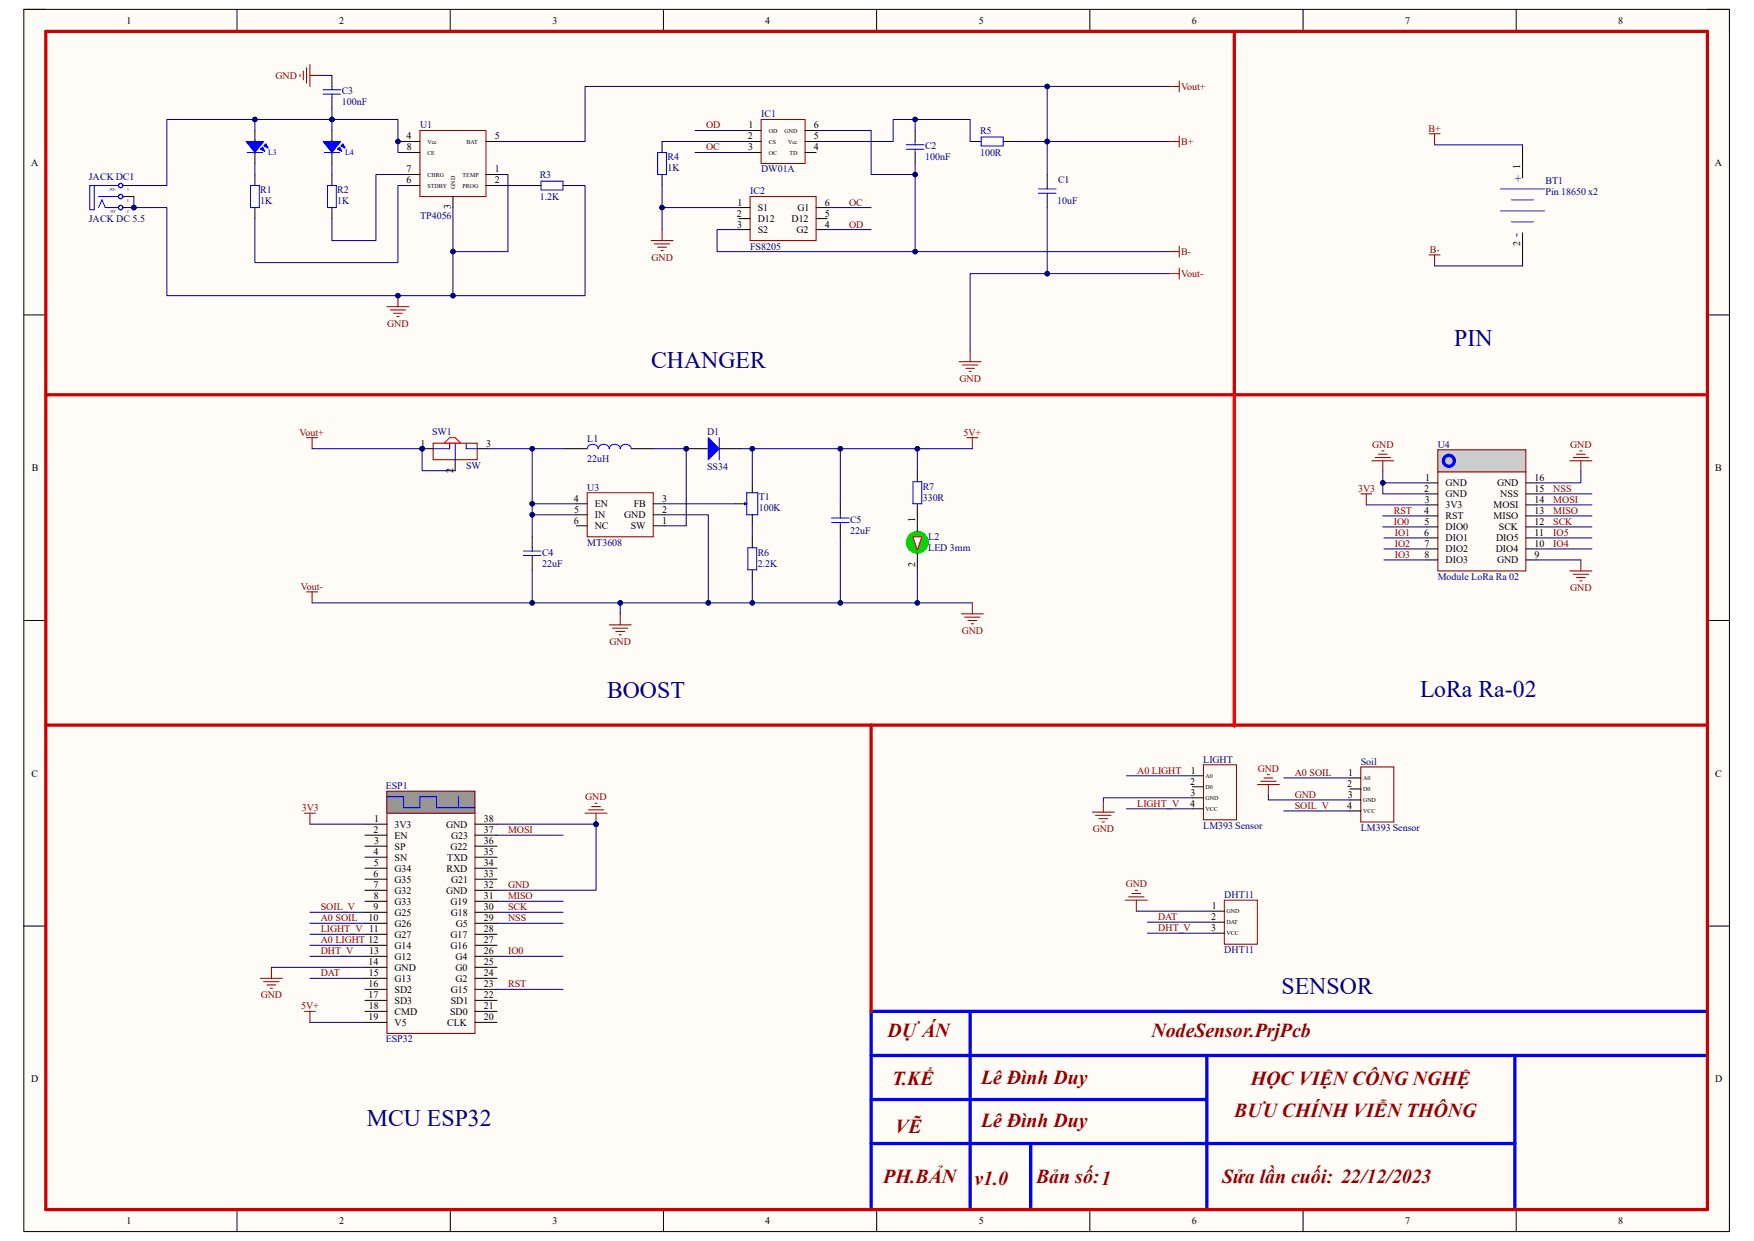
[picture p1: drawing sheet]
<svg xmlns="http://www.w3.org/2000/svg" width="297mm" height="210mm" viewBox="0 0 297 210" stroke-linecap="round" stroke-linejoin="round" font-family="sans-serif">
<path d="M4 1.6h288.8v206.8h-288.8z" fill-rule="evenodd" fill="#fffcf8"/>
<path d="M4 1.6h288.8v206.8h-288.8z" fill="none" stroke="#000" stroke-width=".17"/>
<path d="M7.8 5.3h281.3v199.4h-281.3z" fill-rule="evenodd" fill="#fffcf8"/>
<g fill="none" stroke="#000" stroke-width=".17">
<path d="M4 1.6h3.8M7.8 5.3h281.3v199.4h-281.3zM40.1 1.6v3.7M76.2 1.6v3.7M112.3 1.6v3.7M148.4 1.6v3.7M184.5 1.6v3.7M220.6 1.6v3.7M256.7 1.6v3.7M289.1 1.6h3.7v3.7M4 53.3h3.8M289.1 53.3h3.7"/>
<path d="M4 105h3.8M289.1 105h3.7M4 156.7h3.8M289.1 156.7h3.7M40.1 204.7v3.7M76.2 204.7v3.7M112.3 204.7v3.7M148.4 204.7v3.7M184.5 204.7v3.7M220.6 204.7v3.7M256.7 204.7v3.7M292.8 204.7v3.7"/>
</g>
<path d="M147.5 178.6h141.6M164.3 171.1v33.6M204.3 178.6v26.1M256.5 178.6v26.1M289.1 171.1h-141.6v33.6M147.5 193.5h109M147.5 186.1h56.8M174.5 193.5v11.2" fill="none" stroke="#00f" stroke-width=".55"/>
<circle cx="22.7" cy="35.1" r=".37" fill="#000080"/>
<circle cx="22.7" cy="35.1" r=".37" fill="none" stroke="#000080" stroke-width=".17"/>
<path d="M20.8 31.4h1.9M20.8 33.3h1.9M20.8 35.1h1.9" fill="none" stroke="#000" stroke-width=".17"/>
<g fill="none" stroke="#00f" stroke-width=".17">
<path d="M16 31.4v4.1h-.8v-4.1h4.9"/>
<circle cx="20.4" cy="31.4" r=".37"/>
<circle cx="20.4" cy="35.1" r=".37"/>
</g>
<circle cx="22.7" cy="35.1" r=".37" fill="#000080"/>
<circle cx="22.7" cy="35.1" r=".37" fill="none" stroke="#000080" stroke-width=".17"/>
<g fill="none" stroke="#00f" stroke-width=".17">
<path d="M54.7 15.9h3M54.7 15.2h3M56.2 14.6v.6M56.2 15.9v.6M16.7 33.3h3.4M16.7 35.1l.6-1.3 .5 1.3h2.3M42.4 31.4h1.5v3.7h-1.5zM55.5 31.4h1.4v3.7h-1.4zM111.4 25.8h1.5v3.7h-1.5z"/>
<circle cx="20.4" cy="33.3" r=".37"/>
</g>
<g fill="none" stroke="#000" stroke-width=".17">
<path d="M56.2 12.8v1.8M56.2 16.5v1.9M43.2 29.5v1.9M43.2 35.1v1.9M56.2 29.5v1.9M56.2 35.1v1.9M112.1 23.9v1.9M112.1 29.5v1.9M125.1 35.1h1.9M125.1 37h1.9M125.1 38.9h1.9M127 22.1h1.9"/>
<path d="M127 23.9h1.9M127 25.8h1.9M136.3 22.1h1.9M136.3 23.9h1.9M136.3 25.8h1.9M138.2 35.1h1.9M138.2 37h1.9M138.2 38.9h1.9"/>
</g>
<g fill="none" stroke="#800000" stroke-width=".17">
<path d="M50.8 12.6v.3M51.4 12v1.5M51.9 11.5v2.6M52.5 10.9v3.7M52.5 12.8h1.8M112.1 38.9v1.8M127 33.3h11.2v7.4h-11.2zM128.9 20.2h7.4v7.5h-7.4zM65.5 51.9h3.7M66.1 52.5h2.6M66.6 53h1.5M67.2 53.6h.4"/>
<path d="M67.4 50v1.9M110.2 40.7h3.8M110.8 41.3h2.6M111.4 41.8h1.5M111.9 42.4h.4M164.3 59.3v1.9M162.4 61.2h3.7M163 61.8h2.6M163.5 62.3h1.5M164.1 62.9h.4"/>
</g>
<circle cx="67.4" cy="50" r=".37" fill="#000080"/>
<circle cx="67.4" cy="50" r=".37" fill="none" stroke="#000080" stroke-width=".17"/>
<path d="M89.7 31.4h1.9M95.3 31.4h1.9M155 22.1v1.8M155 25.8v1.9M164.3 23.9h1.8M169.9 23.9h1.8M177.3 29.5v1.9M177.3 33.3v1.8" fill="none" stroke="#000" stroke-width=".17"/>
<path d="M91.6 30.7h3.7v1.4h-3.7zM153.5 25.2h2.9M153.5 24.5h2.9M155 23.9v.6M155 25.2v.6M166.1 23.2h3.8v1.5h-3.8zM175.8 32.7h3M175.8 32h3M177.3 31.4v.6M177.3 32.7v.6" fill="none" stroke="#00f" stroke-width=".17"/>
<path d="M57.7 24.7l.4-.4 .3 .8z" fill="#00f"/>
<path d="M58.1 24.3l.3 .8-.7-.4z" fill="none" stroke="#00f" stroke-width=".17"/>
<path d="M57.1 25.2l.4-.3 .4 .7z" fill="#00f"/>
<path d="M57.1 25.2l.4-.3 .4 .7z" fill="none" stroke="#00f" stroke-width=".17"/>
<path d="M54.7 23.9h3l-1.5 1.9z" fill="#00f"/>
<path d="M54.7 23.9h3l-1.5 1.9zM54.9 25.8h2.6M56.2 23.8v.5M56.2 25.6v.4" fill="none" stroke="#00f" stroke-width=".17"/>
<path d="M56.2 22.1v1.8M56.2 25.8v1.9M97.6 89h1.8M97.6 87.1h1.8M97.6 85.2h1.8M110.6 89h1.9M110.6 87.1h1.9M110.6 85.2h1.9" fill="none" stroke="#000" stroke-width=".17"/>
<path d="M99.4 83.4h11.2v7.4h-11.2z" fill="none" stroke="#800000" stroke-width=".17"/>
<circle cx="116.2" cy="75.9" r=".37" fill="#000080"/>
<circle cx="116.2" cy="75.9" r=".37" fill="none" stroke="#000080" stroke-width=".17"/>
<path d="M116.2 75.9h3.7" fill="none" stroke="#000" stroke-width=".17"/>
<circle cx="116.2" cy="75.9" r=".37" fill="#000080"/>
<circle cx="116.2" cy="75.9" r=".37" fill="none" stroke="#000080" stroke-width=".17"/>
<path d="M121.8 75.9h3.7" fill="none" stroke="#000" stroke-width=".17"/>
<path d="M119.9 74.1l1.9 1.8-1.9 1.9z" fill="#00f"/>
<path d="M119.9 74.1l1.9 1.8-1.9 1.9zM121.8 74.1v3.7M126.3 85.2h.1M126.4 83.4h1.9v3.7h-1.9zM127.4 83.2v.2M127.4 87.1v.2" fill="none" stroke="#00f" stroke-width=".17"/>
<path d="M124.6 85.2h1.8M127.4 81.5v1.9M127.4 87.1v1.9" fill="none" stroke="#000" stroke-width=".17"/>
<path d="M126.1 85.1l.3 .1-.3 .2z" fill="#00f"/>
<path d="M126.1 85.1l.3 .1-.3 .2zM126.6 92.7h1.5v3.7h-1.5zM154.6 81.5h1.5v3.7h-1.5z" fill="none" stroke="#00f" stroke-width=".17"/>
<path d="M69.2 23.9h1.9M69.2 25.8h1.9M69.2 29.5h1.9M69.2 31.4h1.9M76.7 33.3v1.8M82.3 23.9h1.9M82.3 29.5h1.9M82.3 31.4h1.9M155.3 79.7v1.8M127.4 90.8v1.9M127.4 96.4v1.9M155.3 85.2v1.9" fill="none" stroke="#000" stroke-width=".17"/>
<path d="M71.1 22.1h11.2v11.2h-11.2zM103.2 105.7h3.7M103.7 106.3h2.6M104.3 106.9h1.5M104.8 107.4h.4M105 103.9v1.8" fill="none" stroke="#800000" stroke-width=".17"/>
<circle cx="155.3" cy="91.8" r="1.86" fill="#0c0"/>
<circle cx="155.3" cy="91.8" r="1.86" fill="none" stroke="#0f0" stroke-width=".17"/>
<path d="M154.6 90.8h1.5l-.8 2.3z" fill="#f8fcff"/>
<path d="M154.6 90.8h1.5l-.8 2.3z" fill="none" stroke="#f00" stroke-width=".17"/>
<path d="M95.7 75.9h3.7M106.9 75.9h3.7M155.3 87.1v2.8M155.3 93.6v2.8" fill="none" stroke="#000" stroke-width=".17"/>
<path d="M99.4 75.9a.96 .96 0 0 1 1-.7 .96 .96 0 0 1 .9 .7 .95 .95 0 0 1 .9-.7 .95 .95 0 0 1 1 .7 .95 .95 0 0 1 .9-.7 .95 .95 0 0 1 .9 .7 .95 .95 0 0 1 1-.7 .95 .95 0 0 1 .9 .7" fill="none" stroke="#00f" stroke-width=".17"/>
<path d="M45 24.3l.4 .8-.7-.4z" fill="#00f"/>
<path d="M44.7 24.7l.3-.4 .4 .8z" fill="none" stroke="#00f" stroke-width=".17"/>
<path d="M44.1 25.2l.4-.3 .3 .7z" fill="#00f"/>
<path d="M44.1 25.2l.4-.3 .3 .7z" fill="none" stroke="#00f" stroke-width=".17"/>
<path d="M41.7 23.9h3l-1.5 1.9z" fill="#00f"/>
<g fill="none" stroke="#00f" stroke-width=".17">
<path d="M41.7 23.9h3l-1.5 1.9zM41.9 25.8h2.6M43.2 23.8v.5M43.2 25.6v.4M254.1 32h7.4M254.1 35.7h7.4M255.9 33.8h3.8M255.9 37.5h3.8M88.6 94h3M88.6 93.3h3M90.1 92.7v.6M90.1 94v.6"/>
<path d="M140.8 88.4h3M140.8 87.7h3M142.3 87.1v.6M142.3 88.4v.6"/>
</g>
<path d="M43.2 22.1v1.8M43.2 25.8v1.9M257.8 24.5v5.6M257.8 39.4v5.6M90.1 90.8v1.9M90.1 94.6v1.8M142.3 85.2v1.9M142.3 89v1.8" fill="none" stroke="#000" stroke-width=".17"/>
<path d="M7.8 5.3h281.3v199.4h-281.3zM209 5.3v61.5M7.8 66.8h281.3M7.8 122.7h281.3M147.5 122.7v48.4" fill="none" stroke="#c00" stroke-width=".55"/>
<circle cx="71.5" cy="75.9" r=".37" fill="#000080"/>
<circle cx="71.5" cy="75.9" r=".37" fill="none" stroke="#000080" stroke-width=".17"/>
<path d="M73.3 75h7.5v2.8h-7.5z" fill="none" stroke="#800000" stroke-width=".17"/>
<path d="M71.5 75.9h1.8" fill="none" stroke="#000" stroke-width=".17"/>
<circle cx="71.5" cy="75.9" r=".37" fill="#000080"/>
<circle cx="71.5" cy="75.9" r=".37" fill="none" stroke="#000080" stroke-width=".17"/>
<g fill="none" stroke="#000" stroke-width=".17">
<path d="M77.1 77.8v1.9M80.8 75.9h1.9M61.8 139.5h3.7M80.4 139.5h3.8M61.8 141.3h3.7M61.8 143.2h3.7M61.8 145.1h3.7M61.8 146.9h3.7M61.8 148.8h3.7M61.8 150.6h3.7M61.8 152.5h3.7M61.8 154.4h3.7"/>
<path d="M61.8 156.2h3.7M61.8 158.1h3.7M61.8 160h3.7M80.4 141.3h3.8M80.4 143.2h3.8M80.4 145.1h3.8M80.4 146.9h3.8M80.4 148.8h3.8M80.4 150.6h3.8M80.4 152.5h3.8M80.4 154.4h3.8M80.4 156.2h3.8"/>
<path d="M80.4 158.1h3.8M80.4 160h3.8M61.8 161.8h3.7M61.8 163.7h3.7M61.8 165.6h3.7M61.8 167.4h3.7M61.8 169.3h3.7M61.8 171.1h3.7M61.8 173h3.7M80.4 161.8h3.8M80.4 163.7h3.8M80.4 165.6h3.8"/>
<path d="M80.4 167.4h3.8M80.4 169.3h3.8M80.4 171.1h3.8M80.4 173h3.8"/>
</g>
<path d="M76.1 75v.9h-2.8M77.1 75v2.8M78.9 75v.9h1.9" fill="none" stroke="#00f" stroke-width=".17"/>
<path d="M76.1 74.1h1l.9 .9h-2.8z" fill="none" stroke="#f00" stroke-width=".17"/>
<path d="M65.5 137.6h14.9v37.3h-14.9z" fill="none" stroke="#800000" stroke-width=".17"/>
<path d="M65.5 133.9h14.9v3.7h-14.9z" fill-rule="evenodd" fill="#999"/>
<g fill="none" stroke="#800000" stroke-width=".17">
<path d="M163.7 74.1h1.9M164.6 74.1v1.8M162.8 103.9h3.7M163.3 104.4h2.7M163.9 105h1.5M164.5 105.6h.3M164.6 102v1.9M51.5 137.6h1.9M52.5 137.6v1.9M65.5 133.9h14.9v3.7h-14.9zM99.1 137.6h3.7M99.6 137h2.6"/>
<path d="M100.2 136.5h1.5M100.7 135.9h.4M100.9 137.6v1.9M51.5 171.1h1.9M52.5 171.1v1.9"/>
</g>
<path d="M65.5 134.8h2.8v1.9h2.8v-1.9h2.8v1.9h6.5M77.6 134.8v1.9" fill="none" stroke="#00f" stroke-width=".17"/>
<circle cx="100.9" cy="139.5" r=".37" fill="#000080"/>
<circle cx="100.9" cy="139.5" r=".37" fill="none" stroke="#000080" stroke-width=".17"/>
<g fill="none" stroke="#800000" stroke-width=".17">
<path d="M197.8 14.6h1.9M199.7 13.7v1.9M197.8 23.9h1.9M199.7 23v1.9M242 22.6h1.8M242.9 22.6v1.9M197.8 46.3h1.9M197.8 42.6h1.9M199.7 41.6v1.9M199.7 45.4v1.8M242 43.1h1.8M242.9 43.1v1.9"/>
<path d="M51.9 74.1h1.9M52.8 74.1v1.8M232.3 78h3.7M232.8 77.4h2.7M233.4 76.9h1.5M234 76.3h.3M234.1 78v1.8M243.5 79.8h14.9v16.8h-14.9zM265.8 78h3.8M266.4 77.4h2.6M266.9 76.9h1.5M267.5 76.3h.4"/>
<path d="M267.7 78v1.8M230.4 83.6h1.9M231.4 83.6v1.8M265.8 96.6h3.8M266.4 97.2h2.6M266.9 97.7h1.5M267.5 98.3h.4M267.7 94.8v1.8M51.9 100.2h1.9M52.8 100.2v1.8M185 137.4h3.7M185.5 138h2.6"/>
<path d="M186.1 138.5h1.5M186.6 139.1h.4M186.8 135.6v1.8M212.9 132.8h3.7M213.5 132.2h2.6M214 131.6h1.5M214.6 131.1h.4M214.8 132.8v1.8M190.6 152.3h3.7M191.1 151.8h2.6M191.7 151.2h1.5M192.2 150.7h.4"/>
<path d="M192.4 152.3v1.9M44.1 165.6h3.7M44.7 166.1h2.6M45.2 166.7h1.5M45.8 167.2h.3M46 163.7v1.9"/>
</g>
<g fill="none" stroke="#000" stroke-width=".17">
<path d="M241.6 81.7h1.9M241.6 83.6h1.9M241.6 85.4h1.9M241.6 87.3h1.9M241.6 89.2h1.9M241.6 91h1.9M241.6 92.9h1.9M241.6 94.8h1.9M258.4 81.7h1.8M258.4 83.6h1.8M258.4 85.4h1.8M258.4 87.3h1.8"/>
<path d="M258.4 89.2h1.8M258.4 91h1.8M258.4 92.9h1.8M258.4 94.8h1.8"/>
</g>
<path d="M243.5 76.1h14.9v3.7h-14.9z" fill-rule="evenodd" fill="#ccc"/>
<path d="M243.5 76.1h14.9v3.7h-14.9z" fill="none" stroke="#800000" stroke-width=".17"/>
<circle cx="245.3" cy="78" r=".93" fill="#c0c0c0"/>
<circle cx="245.3" cy="78" r=".93" fill="none" stroke="#00f" stroke-width=".55"/>
<path d="M203.8 129.4h5.6v9.3h-5.6zM230.4 129.8h5.6v9.3h-5.6zM207.3 152.3h5.6v7.5h-5.6z" fill="none" stroke="#800000" stroke-width=".17"/>
<path d="M201.9 131.3h1.9M201.9 133.1h1.9M201.9 135h1.9M201.9 136.9h1.9M228.6 131.6h1.8M228.6 133.5h1.8M228.6 135.4h1.8M228.6 137.2h1.8M205.5 154.2h1.8M205.5 156.1h1.8M205.5 157.9h1.8" fill="none" stroke="#000" stroke-width=".17"/>
<path d="M209 66.8v56.1" fill="none" stroke="#f00" stroke-width=".55"/>
<path d="M69.2 29.5h-5.5v11.2h-7.5v-3.7M69.2 31.4h-1.8v13h-24.2v-7.4M84.2 29.5h1.8v13.1h-9.3v-7.5" fill="none" stroke="#000080" stroke-width=".17"/>
<circle cx="76.7" cy="42.6" r=".37" fill="#000080"/>
<g fill="none" stroke="#000080" stroke-width=".17">
<path d="M84.2 31.4h5.5M112.1 23.9h14.9M112.1 35.1h13M117.7 22.1h9.3M117.7 25.8h9.3M140.1 38.9h7.4M140.1 35.1h7.4"/>
<circle cx="76.7" cy="42.6" r=".37"/>
</g>
<circle cx="112.1" cy="35.1" r=".37" fill="#000080"/>
<g fill="none" stroke="#000080" stroke-width=".17">
<path d="M112.1 31.4v7.5"/>
<circle cx="112.1" cy="35.1" r=".37"/>
</g>
<circle cx="112.1" cy="35.1" r=".37" fill="#000080"/>
<g fill="none" stroke="#000080" stroke-width=".17">
<path d="M138.2 22.1h9.3v7.4h7.5v13.1h-33.6v-3.7h3.7"/>
<circle cx="112.1" cy="35.1" r=".37"/>
</g>
<circle cx="155" cy="29.5" r=".37" fill="#000080"/>
<circle cx="155" cy="29.5" r=".37" fill="none" stroke="#000080" stroke-width=".17"/>
<circle cx="155" cy="42.6" r=".37" fill="#000080"/>
<g fill="none" stroke="#000080" stroke-width=".17">
<path d="M155 27.7v1.8"/>
<circle cx="155" cy="42.6" r=".37"/>
</g>
<circle cx="155" cy="29.5" r=".37" fill="#000080"/>
<g fill="none" stroke="#000080" stroke-width=".17">
<path d="M155 22.1v-1.9h-3.8v3.7h-13"/>
<circle cx="155" cy="29.5" r=".37"/>
</g>
<circle cx="155" cy="20.2" r=".37" fill="#000080"/>
<g fill="none" stroke="#000080" stroke-width=".17">
<path d="M155 20.2h9.3v3.7"/>
<circle cx="155" cy="20.2" r=".37"/>
</g>
<circle cx="155" cy="20.2" r=".37" fill="#000080"/>
<g fill="none" stroke="#000080" stroke-width=".17">
<path d="M177.3 14.6v9.3h-5.6"/>
<circle cx="155" cy="20.2" r=".37"/>
</g>
<circle cx="177.3" cy="23.9" r=".38" fill="#000080"/>
<circle cx="177.3" cy="23.9" r=".38" fill="none" stroke="#000080" stroke-width=".17"/>
<circle cx="177.3" cy="14.6" r=".38" fill="#000080"/>
<g fill="none" stroke="#000080" stroke-width=".17">
<path d="M177.3 23.9v5.6"/>
<circle cx="177.3" cy="14.6" r=".38"/>
</g>
<circle cx="177.3" cy="23.9" r=".38" fill="#000080"/>
<g fill="none" stroke="#000080" stroke-width=".17">
<path d="M177.3 35.1v11.2h-13v13.1"/>
<circle cx="177.3" cy="23.9" r=".38"/>
</g>
<circle cx="177.3" cy="46.3" r=".38" fill="#000080"/>
<g fill="none" stroke="#000080" stroke-width=".17">
<path d="M197.8 14.6h-98.7v9.3h-14.9"/>
<circle cx="177.3" cy="46.3" r=".38"/>
</g>
<circle cx="177.3" cy="14.6" r=".38" fill="#000080"/>
<g fill="none" stroke="#000080" stroke-width=".17">
<path d="M177.3 46.3h20.5"/>
<circle cx="177.3" cy="14.6" r=".38"/>
</g>
<circle cx="177.3" cy="46.3" r=".38" fill="#000080"/>
<g fill="none" stroke="#000080" stroke-width=".17">
<path d="M97.2 31.4h1.9v18.6h-22.4"/>
<circle cx="177.3" cy="46.3" r=".38"/>
</g>
<circle cx="76.7" cy="50" r=".37" fill="#000080"/>
<g fill="none" stroke="#000080" stroke-width=".17">
<path d="M22.7 33.3v1.8h5.6v14.9h48.4v-7.4"/>
<circle cx="76.7" cy="50" r=".37"/>
</g>
<circle cx="22.7" cy="35.1" r=".37" fill="#000080"/>
<circle cx="22.7" cy="35.1" r=".37" fill="none" stroke="#000080" stroke-width=".17"/>
<circle cx="67.4" cy="50" r=".37" fill="#000080"/>
<circle cx="67.4" cy="50" r=".37" fill="none" stroke="#000080" stroke-width=".17"/>
<circle cx="76.7" cy="50" r=".37" fill="#000080"/>
<circle cx="76.7" cy="50" r=".37" fill="none" stroke="#000080" stroke-width=".17"/>
<circle cx="76.7" cy="42.6" r=".37" fill="#000080"/>
<g fill="none" stroke="#000080" stroke-width=".17">
<path d="M54.3 12.8h1.9M56.2 18.4v1.8"/>
<circle cx="76.7" cy="42.6" r=".37"/>
</g>
<circle cx="56.2" cy="20.2" r=".37" fill="#000080"/>
<g fill="none" stroke="#000080" stroke-width=".17">
<path d="M67.4 23.9h1.8"/>
<circle cx="56.2" cy="20.2" r=".37"/>
</g>
<circle cx="67.4" cy="23.9" r=".37" fill="#000080"/>
<g fill="none" stroke="#000080" stroke-width=".17">
<path d="M43.2 20.2v1.9"/>
<circle cx="67.4" cy="23.9" r=".37"/>
</g>
<circle cx="43.2" cy="20.2" r=".37" fill="#000080"/>
<g fill="none" stroke="#000080" stroke-width=".17">
<path d="M43.2 27.7v1.8M56.2 20.2v1.9"/>
<circle cx="43.2" cy="20.2" r=".37"/>
</g>
<circle cx="56.2" cy="20.2" r=".37" fill="#000080"/>
<g fill="none" stroke="#000080" stroke-width=".17">
<path d="M56.2 27.7v1.8M242.9 45h14.9M112.5 85.2h12.1M127.4 89v1.8M142.3 90.8v11.2h-14.9"/>
<circle cx="56.2" cy="20.2" r=".37"/>
</g>
<circle cx="127.4" cy="102" r=".37" fill="#000080"/>
<circle cx="127.4" cy="102" r=".37" fill="none" stroke="#000080" stroke-width=".17"/>
<circle cx="142.3" cy="102" r=".37" fill="#000080"/>
<g fill="none" stroke="#000080" stroke-width=".17">
<path d="M142.3 102h22.3"/>
<circle cx="142.3" cy="102" r=".37"/>
</g>
<circle cx="142.3" cy="102" r=".37" fill="#000080"/>
<circle cx="142.3" cy="102" r=".37" fill="none" stroke="#000080" stroke-width=".17"/>
<circle cx="155.3" cy="102" r=".37" fill="#000080"/>
<g fill="none" stroke="#000080" stroke-width=".17">
<path d="M90.1 102h14.9v1.9"/>
<circle cx="155.3" cy="102" r=".37"/>
</g>
<circle cx="90.1" cy="102" r=".37" fill="#000080"/>
<circle cx="90.1" cy="102" r=".37" fill="none" stroke="#000080" stroke-width=".17"/>
<circle cx="105" cy="102" r=".37" fill="#000080"/>
<g fill="none" stroke="#000080" stroke-width=".17">
<path d="M127.4 98.3v3.7h-22.4"/>
<circle cx="105" cy="102" r=".37"/>
</g>
<circle cx="127.4" cy="102" r=".37" fill="#000080"/>
<circle cx="127.4" cy="102" r=".37" fill="none" stroke="#000080" stroke-width=".17"/>
<circle cx="119.9" cy="102" r=".37" fill="#000080"/>
<circle cx="119.9" cy="102" r=".37" fill="none" stroke="#000080" stroke-width=".17"/>
<circle cx="105" cy="102" r=".37" fill="#000080"/>
<g fill="none" stroke="#000080" stroke-width=".17">
<path d="M90.1 85.2h7.5"/>
<circle cx="105" cy="102" r=".37"/>
</g>
<circle cx="90.1" cy="85.2" r=".37" fill="#000080"/>
<g fill="none" stroke="#000080" stroke-width=".17">
<path d="M90.1 87.1h7.5"/>
<circle cx="90.1" cy="85.2" r=".37"/>
</g>
<circle cx="90.1" cy="87.1" r=".37" fill="#000080"/>
<g fill="none" stroke="#000080" stroke-width=".17">
<path d="M125.5 75.9h1.9v5.6"/>
<circle cx="90.1" cy="87.1" r=".37"/>
</g>
<circle cx="127.4" cy="75.9" r=".37" fill="#000080"/>
<g fill="none" stroke="#000080" stroke-width=".17">
<path d="M127.4 75.9h37.2"/>
<circle cx="127.4" cy="75.9" r=".37"/>
</g>
<circle cx="127.4" cy="75.9" r=".37" fill="#000080"/>
<circle cx="127.4" cy="75.9" r=".37" fill="none" stroke="#000080" stroke-width=".17"/>
<circle cx="142.3" cy="75.9" r=".37" fill="#000080"/>
<circle cx="142.3" cy="75.9" r=".37" fill="none" stroke="#000080" stroke-width=".17"/>
<circle cx="155.3" cy="75.9" r=".37" fill="#000080"/>
<g fill="none" stroke="#000080" stroke-width=".17">
<path d="M142.3 75.9v9.3"/>
<circle cx="155.3" cy="75.9" r=".37"/>
</g>
<circle cx="142.3" cy="75.9" r=".37" fill="#000080"/>
<g fill="none" stroke="#000080" stroke-width=".17">
<path d="M112.5 87.1h7.4v14.9"/>
<circle cx="142.3" cy="75.9" r=".37"/>
</g>
<circle cx="119.9" cy="102" r=".37" fill="#000080"/>
<g fill="none" stroke="#000080" stroke-width=".17">
<path d="M90.1 96.4v5.6h-37.3"/>
<circle cx="119.9" cy="102" r=".37"/>
</g>
<circle cx="90.1" cy="102" r=".37" fill="#000080"/>
<g fill="none" stroke="#000080" stroke-width=".17">
<path d="M155.3 75.9v3.8"/>
<circle cx="90.1" cy="102" r=".37"/>
</g>
<circle cx="155.3" cy="75.9" r=".37" fill="#000080"/>
<g fill="none" stroke="#000080" stroke-width=".17">
<path d="M155.3 96.4v5.6"/>
<circle cx="155.3" cy="75.9" r=".37"/>
</g>
<circle cx="155.3" cy="102" r=".37" fill="#000080"/>
<g fill="none" stroke="#000080" stroke-width=".17">
<path d="M95.7 75.9h-5.6v14.9"/>
<circle cx="155.3" cy="102" r=".37"/>
</g>
<circle cx="90.1" cy="87.1" r=".37" fill="#000080"/>
<circle cx="90.1" cy="87.1" r=".37" fill="none" stroke="#000080" stroke-width=".17"/>
<circle cx="90.1" cy="85.2" r=".37" fill="#000080"/>
<circle cx="90.1" cy="85.2" r=".37" fill="none" stroke="#000080" stroke-width=".17"/>
<circle cx="90.1" cy="75.9" r=".37" fill="#000080"/>
<g fill="none" stroke="#000080" stroke-width=".17">
<path d="M110.6 75.9h5.6v13.1h-3.7"/>
<circle cx="90.1" cy="75.9" r=".37"/>
</g>
<circle cx="116.2" cy="75.9" r=".37" fill="#000080"/>
<g fill="none" stroke="#000080" stroke-width=".17">
<path d="M82.7 75.9h7.4M52.5 139.5h9.3M190.7 136.9h11.2M190.7 131.3h11.2M217.4 137.2h11.2M217.4 131.6h11.2M52.5 154.4h9.3M52.5 156.2h9.3M52.5 160h9.3M52.5 158.1h9.3M84.2 141.3h11.1M84.2 152.5h11.1"/>
<path d="M84.2 154.4h11.1M84.2 156.2h11.1M194.3 157.9h11.2M194.3 156.1h11.2M52.5 161.8h9.3M52.5 173h9.3M52.5 165.6h9.3M84.2 161.8h11.1M84.2 167.4h11.1"/>
<circle cx="116.2" cy="75.9" r=".37"/>
</g>
<circle cx="90.1" cy="75.9" r=".37" fill="#000080"/>
<g fill="none" stroke="#000080" stroke-width=".17">
<path d="M52.8 75.9h18.7v3.8h5.6"/>
<circle cx="90.1" cy="75.9" r=".37"/>
</g>
<circle cx="71.5" cy="75.9" r=".37" fill="#000080"/>
<g fill="none" stroke="#000080" stroke-width=".17">
<path d="M69.2 25.8h-1.8v-5.6h-39.1v11.2h-5.6"/>
<circle cx="71.5" cy="75.9" r=".37"/>
</g>
<circle cx="43.2" cy="20.2" r=".37" fill="#000080"/>
<circle cx="43.2" cy="20.2" r=".37" fill="none" stroke="#000080" stroke-width=".17"/>
<circle cx="56.2" cy="20.2" r=".37" fill="#000080"/>
<circle cx="56.2" cy="20.2" r=".37" fill="none" stroke="#000080" stroke-width=".17"/>
<circle cx="67.4" cy="23.9" r=".37" fill="#000080"/>
<g fill="none" stroke="#000080" stroke-width=".17">
<path d="M84.2 139.5h16.7M46 163.7h15.8"/>
<circle cx="67.4" cy="23.9" r=".37"/>
</g>
<circle cx="100.9" cy="139.5" r=".37" fill="#000080"/>
<g fill="none" stroke="#000080" stroke-width=".17">
<path d="M100.9 139.5v11.1h-16.7"/>
<circle cx="100.9" cy="139.5" r=".37"/>
</g>
<circle cx="100.9" cy="139.5" r=".37" fill="#000080"/>
<g fill="none" stroke="#000080" stroke-width=".17">
<path d="M177.3 23.9h20.5"/>
<circle cx="100.9" cy="139.5" r=".37"/>
</g>
<circle cx="177.3" cy="23.9" r=".38" fill="#000080"/>
<g fill="none" stroke="#000080" stroke-width=".17">
<path d="M155 42.6h42.8"/>
<circle cx="177.3" cy="23.9" r=".38"/>
</g>
<circle cx="155" cy="42.6" r=".37" fill="#000080"/>
<g fill="none" stroke="#000080" stroke-width=".17">
<path d="M234.1 79.8v1.9h7.5M267.7 79.8v1.9h-7.5M234.1 87.3h7.5M234.1 89.2h7.5M260.2 83.6h9.4M260.2 85.4h9.4M260.2 87.3h9.4M260.2 89.2h9.4M201.9 135h-15.1v.6M214.8 134.6v.8h13.8M192.4 154.2h13.1"/>
<circle cx="155" cy="42.6" r=".37"/>
</g>
<circle cx="234.2" cy="81.7" r=".37" fill="#000080"/>
<g fill="none" stroke="#000080" stroke-width=".17">
<path d="M234.1 81.7v1.9h7.5"/>
<circle cx="234.2" cy="81.7" r=".37"/>
</g>
<circle cx="234.2" cy="81.7" r=".37" fill="#000080"/>
<g fill="none" stroke="#000080" stroke-width=".17">
<path d="M242.9 24.5h14.9M231.4 85.4h10.2M234.3 94.8h7.3M234.3 91h7.3M234.3 92.9h7.3M260.2 94.8h7.5M260.2 91h9.4M260.2 92.9h9.4"/>
<circle cx="234.2" cy="81.7" r=".37"/>
</g>
<g font-size="4" fill="#000080">
<text x="246.2" y="58.5">PIN</text>
<text x="110.2" y="62.2">CHANGER</text>
<text x="102.8" y="118.1">BOOST</text>
<text x="240.4" y="117.9">LoRa Ra-02</text>
<text x="217" y="168.2">SENSOR</text>
<text x="62.1" y="190.6">MCU ESP32</text>
</g>
<g font-size="3.3" fill="#980000">
<text x="150.3" y="175.5">DỰ ÁN</text>
<text x="195" y="175.5">NodeSensor.PrjPcb</text>
<text x="151" y="183.6">T.KẾ</text>
<text x="166.1" y="183.5">Lê Đình Duy</text>
<text x="211.8" y="183.6">HỌC VIỆN CÔNG NGHỆ</text>
<text x="151.6" y="191.7">VẼ</text>
<text x="166.1" y="190.8">Lê Đình Duy</text>
<text x="209" y="189.1">BƯU CHÍNH VIỄN THÔNG</text>
<text x="149.6" y="200.2">PH.BẢN</text>
<text x="165" y="200.4">v1.0</text>
<text x="175.4" y="200.2">Bản số:1</text>
<text x="206.9" y="200.2">Sửa lần cuối: 22/12/2023</text>
</g>
<g font-size="2" fill="#000080">
<text x="256.4" y="29.6" transform="rotate(90 256.4 29.6)">+</text>
<text x="256.4" y="39.4" transform="rotate(90 256.4 39.4)">-</text>
</g>
<g font-size="1.7">
<text x="21.4" y="4">1</text>
<text x="57.4" y="4">2</text>
<text x="93.6" y="4">3</text>
<text x="129.6" y="4">4</text>
<text x="165.7" y="4">5</text>
<text x="201.8" y="4">6</text>
<text x="237.9" y="4">7</text>
<text x="274" y="4">8</text>
<text x="68.8" y="23.6">4</text>
<text x="83.8" y="23.6">5</text>
<text x="126.6" y="23.6">2</text>
<text x="126.7" y="21.7">1</text>
<text x="137.8" y="23.6">5</text>
<text x="137.8" y="21.7">6</text>
<text x="5.3" y="28">A</text>
<text x="68.8" y="29.2">7</text>
<text x="68.9" y="25.4">8</text>
<text x="83.8" y="29.2">1</text>
<text x="126.7" y="25.4">3</text>
<text x="137.8" y="25.4">4</text>
<text x="257.4" y="28.6" transform="rotate(-90 257.4 28.6)">1</text>
<text x="290.4" y="28">A</text>
<text x="68.8" y="31">6</text>
<text x="76.3" y="35.4" transform="rotate(-90 76.3 35.4)">3</text>
<text x="83.8" y="31">2</text>
<text x="124.9" y="34.8">1</text>
<text x="128.3" y="35.7">S1</text>
<text x="135" y="35.7">G1</text>
<text x="139.7" y="34.8">6</text>
<text x="124.8" y="36.7">2</text>
<text x="124.8" y="38.5">3</text>
<text x="128.3" y="37.6">D12</text>
<text x="128.3" y="39.5">S2</text>
<text x="134" y="37.6">D12</text>
<text x="134.9" y="39.5">G2</text>
<text x="139.7" y="38.5">4</text>
<text x="139.7" y="36.7">5</text>
<text x="257.4" y="41.7" transform="rotate(-90 257.4 41.7)">2</text>
<text x="71.2" y="75.6">1</text>
<text x="82.3" y="75.6">3</text>
<text x="5.4" y="79.7">B</text>
<text x="76.7" y="80.1" transform="rotate(-90 76.7 80.1)">2</text>
<text x="241.2" y="83.2">2</text>
<text x="241.3" y="81.4">1</text>
<text x="244.8" y="82.3">GND</text>
<text x="253.5" y="82.3">GND</text>
<text x="259.8" y="83.2">15</text>
<text x="259.8" y="81.4">16</text>
<text x="290.4" y="79.7">B</text>
<text x="97.2" y="84.9">4</text>
<text x="97.2" y="88.6">6</text>
<text x="97.2" y="86.8">5</text>
<text x="100.7" y="85.9">EN</text>
<text x="100.7" y="87.7">IN</text>
<text x="100.7" y="89.6">NC</text>
<text x="105.7" y="87.7">GND</text>
<text x="106.8" y="89.6">SW</text>
<text x="107.3" y="85.9">FB</text>
<text x="112.1" y="88.6">1</text>
<text x="112.1" y="86.8">2</text>
<text x="112.1" y="84.9">3</text>
<text x="155" y="88.4" transform="rotate(-90 155 88.4)">1</text>
<text x="241.2" y="87">4</text>
<text x="241.2" y="88.8">5</text>
<text x="241.3" y="85.1">3</text>
<text x="244.8" y="84.2">GND</text>
<text x="244.8" y="86">3V3</text>
<text x="244.8" y="87.9">RST</text>
<text x="244.8" y="89.7">DIO0</text>
<text x="252.9" y="87.9">MISO</text>
<text x="252.9" y="86">MOSI</text>
<text x="253.8" y="89.7">SCK</text>
<text x="254" y="84.2">NSS</text>
<text x="259.8" y="88.8">12</text>
<text x="259.8" y="87">13</text>
<text x="259.8" y="85.1">14</text>
<text x="155" y="95.9" transform="rotate(-90 155 95.9)">2</text>
<text x="241.2" y="90.7">6</text>
<text x="241.2" y="92.5">7</text>
<text x="241.2" y="94.4">8</text>
<text x="244.8" y="91.6">DIO1</text>
<text x="244.8" y="93.5">DIO2</text>
<text x="244.8" y="95.3">DIO3</text>
<text x="253.3" y="93.5">DIO4</text>
<text x="253.3" y="91.6">DIO5</text>
<text x="253.5" y="95.3">GND</text>
<text x="259.8" y="94.4">9</text>
<text x="259.8" y="92.5">10</text>
<text x="259.8" y="90.7">11</text>
<text x="5.3" y="131.4">C</text>
<text x="201.6" y="130.9">1</text>
<text x="228.3" y="131.3">1</text>
<text x="290.4" y="131.4">C</text>
<text x="201.5" y="132.8">2</text>
<text x="201.5" y="136.5">4</text>
<text x="201.6" y="134.7">3</text>
<text x="228.1" y="133.1">2</text>
<text x="228.1" y="136.9">4</text>
<text x="228.2" y="135">3</text>
<text x="63.2" y="141">2</text>
<text x="63.3" y="142.8">3</text>
<text x="63.4" y="139.1">1</text>
<text x="66.8" y="140">3V3</text>
<text x="66.8" y="141.9">EN</text>
<text x="66.8" y="143.8">SP</text>
<text x="75.5" y="140">GND</text>
<text x="76.3" y="143.8">G22</text>
<text x="76.4" y="141.9">G23</text>
<text x="81.9" y="142.8">36</text>
<text x="81.9" y="141">37</text>
<text x="81.9" y="139.1">38</text>
<text x="63.2" y="144.7">4</text>
<text x="63.2" y="148.4">6</text>
<text x="63.3" y="146.6">5</text>
<text x="66.8" y="145.6">SN</text>
<text x="66.8" y="147.5">G34</text>
<text x="66.8" y="149.4">G35</text>
<text x="75.6" y="147.5">RXD</text>
<text x="75.7" y="145.6">TXD</text>
<text x="76.4" y="149.4">G21</text>
<text x="81.9" y="148.4">33</text>
<text x="81.9" y="146.6">34</text>
<text x="81.9" y="144.7">35</text>
<text x="62.4" y="155.9">10</text>
<text x="63.2" y="150.3">7</text>
<text x="63.2" y="154">9</text>
<text x="63.3" y="152.1">8</text>
<text x="66.8" y="151.2">G32</text>
<text x="66.8" y="153.1">G33</text>
<text x="66.8" y="154.9">G25</text>
<text x="75.5" y="151.2">GND</text>
<text x="76.3" y="153.1">G19</text>
<text x="76.3" y="154.9">G18</text>
<text x="81.9" y="155.9">29</text>
<text x="81.9" y="154">30</text>
<text x="81.9" y="152.1">31</text>
<text x="81.9" y="150.3">32</text>
<text x="205.1" y="155.7">2</text>
<text x="205.2" y="153.8">1</text>
<text x="62.5" y="161.5">13</text>
<text x="66.8" y="156.8">G26</text>
<text x="66.8" y="158.7">G27</text>
<text x="66.8" y="160.5">G14</text>
<text x="76.3" y="160.5">G16</text>
<text x="76.3" y="158.7">G17</text>
<text x="77.2" y="156.8">G5</text>
<text x="81.9" y="161.5">26</text>
<text x="81.9" y="159.6">27</text>
<text x="81.9" y="157.7">28</text>
<text x="205.1" y="157.6">3</text>
<text x="62.4" y="163.4">14</text>
<text x="62.4" y="167.1">16</text>
<text x="62.4" y="165.2">15</text>
<text x="66.8" y="162.4">G12</text>
<text x="66.8" y="164.3">GND</text>
<text x="66.8" y="166.2">G13</text>
<text x="77.1" y="166.2">G2</text>
<text x="77.1" y="164.3">G0</text>
<text x="77.1" y="162.4">G4</text>
<text x="81.9" y="167.1">23</text>
<text x="81.9" y="165.2">24</text>
<text x="81.9" y="163.4">25</text>
<text x="62.4" y="169">17</text>
<text x="62.4" y="172.7">19</text>
<text x="62.4" y="170.8">18</text>
<text x="66.8" y="168">SD2</text>
<text x="66.8" y="169.9">SD3</text>
<text x="66.8" y="171.7">CMD</text>
<text x="66.8" y="173.6">V5</text>
<text x="75.7" y="173.6">CLK</text>
<text x="76.2" y="171.7">SD0</text>
<text x="76.3" y="169.9">SD1</text>
<text x="76.3" y="168">G15</text>
<text x="81.9" y="172.7">20</text>
<text x="81.9" y="170.8">21</text>
<text x="81.9" y="169">22</text>
<text x="5.3" y="183.1">D</text>
<text x="290.4" y="183.1">D</text>
<text x="21.4" y="207.1">1</text>
<text x="57.4" y="207.1">2</text>
<text x="93.6" y="207.1">3</text>
<text x="129.6" y="207.1">4</text>
<text x="165.7" y="207.1">5</text>
<text x="201.8" y="207.1">6</text>
<text x="237.9" y="207.1">7</text>
<text x="274" y="207.1">8</text>
</g>
<g font-size="1.7" fill="#800000">
<text x="46.6" y="13.3">GND</text>
<text x="200" y="15.2">Vout+</text>
<text x="119.5" y="21.7">OD</text>
<text x="241.9" y="22.3">B+</text>
<text x="119.5" y="25.4">OC</text>
<text x="200" y="24.5">B+</text>
<text x="143.8" y="34.8">OC</text>
<text x="143.8" y="38.5">OD</text>
<text x="110.3" y="44.1">GND</text>
<text x="200" y="46.9">Vout-</text>
<text x="200" y="43.2">B-</text>
<text x="242.1" y="42.8">B-</text>
<text x="65.6" y="55.3">GND</text>
<text x="162.5" y="64.6">GND</text>
<text x="50.7" y="73.7">Vout+</text>
<text x="163.1" y="73.7">5V+</text>
<text x="232.4" y="75.8">GND</text>
<text x="265.9" y="75.8">GND</text>
<text x="229.9" y="83.2">3V3</text>
<text x="263" y="83.2">NSS</text>
<text x="236" y="87">RST</text>
<text x="236" y="88.8">IO0</text>
<text x="263" y="85.1">MOSI</text>
<text x="263" y="87">MISO</text>
<text x="263" y="88.8">SCK</text>
<text x="236.2" y="90.7">IO1</text>
<text x="236.2" y="92.5">IO2</text>
<text x="236.2" y="94.4">IO3</text>
<text x="263" y="90.7">IO5</text>
<text x="263" y="92.5">IO4</text>
<text x="50.9" y="99.8">Vout-</text>
<text x="265.9" y="100">GND</text>
<text x="162.9" y="107.3">GND</text>
<text x="103.2" y="109.1">GND</text>
<text x="192.6" y="130.9">A0 LIGHT</text>
<text x="213" y="130.6">GND</text>
<text x="219.2" y="131.3">A0 SOIL</text>
<text x="51.1" y="137.2">3V3</text>
<text x="99.1" y="135.4">GND</text>
<text x="192.6" y="136.5">LIGHT_V</text>
<text x="219.2" y="135">GND</text>
<text x="219.2" y="136.9">SOIL_V</text>
<text x="86" y="141">MOSI</text>
<text x="185" y="140.8">GND</text>
<text x="54.3" y="155.9">A0 SOIL</text>
<text x="54.3" y="154">SOIL_V</text>
<text x="86" y="150.3">GND</text>
<text x="86" y="152.1">MISO</text>
<text x="86" y="154">SCK</text>
<text x="86" y="155.9">NSS</text>
<text x="190.6" y="150.1">GND</text>
<text x="196.1" y="155.7">DAT</text>
<text x="54.3" y="161.5">DHT_V</text>
<text x="54.3" y="159.6">A0 LIGHT 12</text>
<text x="54.3" y="157.7">LIGHT_V 11</text>
<text x="86" y="161.5">IO0</text>
<text x="196.1" y="157.6">DHT_V</text>
<text x="54.3" y="165.2">DAT</text>
<text x="86" y="167.1">RST</text>
<text x="44.2" y="169">GND</text>
<text x="51" y="170.8">5V+</text>
</g>
<g font-size="1.7" fill="#000080">
<text x="57.9" y="16">C3</text>
<text x="57.9" y="17.8">100nF</text>
<text x="71.1" y="21.7">U1</text>
<text x="128.9" y="19.9">IC1</text>
<text x="165.9" y="22.6">R5</text>
<text x="113" y="27.1">R4</text>
<text x="113" y="29">1K</text>
<text x="128.9" y="29.2">DW01A</text>
<text x="156.6" y="25.3">C2</text>
<text x="156.6" y="27.1">100nF</text>
<text x="165.9" y="26.4">100R</text>
<text x="15" y="30.5">JACK DC1</text>
<text x="44.1" y="32.7">R1</text>
<text x="44.1" y="34.6">1K</text>
<text x="57.1" y="32.7">R2</text>
<text x="57.1" y="34.6">1K</text>
<text x="91.4" y="30.1">R3</text>
<text x="91.4" y="33.8">1.2K</text>
<text x="127" y="32.9">IC2</text>
<text x="179" y="34.6">10uF</text>
<text x="179.2" y="31">C1</text>
<text x="261.7" y="31.1">BT1</text>
<text x="261.7" y="32.9">Pin 18650 x2</text>
<text x="15" y="37.6">JACK DC 5.5</text>
<text x="71.1" y="37">TP4056</text>
<text x="127" y="42.2">FS8205</text>
<text x="73.2" y="73.5">SW1</text>
<text x="99.4" y="74.8">L1</text>
<text x="119.7" y="73.5">D1</text>
<text x="243.5" y="75.8">U4</text>
<text x="78.9" y="79.3">SW</text>
<text x="99.4" y="83">U3</text>
<text x="99.4" y="78.2">22uH</text>
<text x="119.7" y="79.5">SS34</text>
<text x="156.2" y="82.8">R7</text>
<text x="128.5" y="84.5">T1</text>
<text x="128.5" y="86.4">100K</text>
<text x="143.9" y="88.4">C5</text>
<text x="156.2" y="84.7">330R</text>
<text x="91.8" y="94">C4</text>
<text x="91.8" y="95.9">22uF</text>
<text x="99.4" y="92.4">MT3608</text>
<text x="128.3" y="94">R6</text>
<text x="128.3" y="95.9">2.2K</text>
<text x="143.9" y="90.3">22uF</text>
<text x="157.2" y="91.4">L2</text>
<text x="157.2" y="93.3">LED 3mm</text>
<text x="243.5" y="98.1">Module LoRa Ra 02</text>
<text x="203.7" y="129.1">LIGHT</text>
<text x="230.4" y="129.4">Soil</text>
<text x="65.3" y="133.5">ESP1</text>
<text x="203.7" y="140.2">LM393 Sensor</text>
<text x="230.4" y="140.6">LM393 Sensor</text>
<text x="207.3" y="152">DHT11</text>
<text x="207.3" y="161.3">DHT11</text>
<text x="65.3" y="176.4">ESP32</text>
</g>
<g font-size="1.4" fill="#000080">
<text x="45.4" y="26.3">L3</text>
<text x="58.4" y="26.3">L4</text>
</g>
<g font-size="1">
<text x="130.2" y="22.4">OD</text>
<text x="132.8" y="22.4">GND</text>
<text x="72.4" y="24.3">Vcc</text>
<text x="72.4" y="26.2">CE</text>
<text x="72.4" y="29.9">CHRG</text>
<text x="78.3" y="29.9">TEMP</text>
<text x="79" y="24.3">BAT</text>
<text x="130.2" y="24.3">CS</text>
<text x="130.2" y="26.2">OC</text>
<text x="133.4" y="24.3">Vcc</text>
<text x="133.7" y="26.2">TD</text>
<text x="72.4" y="31.7">STDBY</text>
<text x="77" y="32" transform="rotate(-90 77 32)">GND</text>
<text x="78.3" y="31.7">PROG</text>
<text x="204.1" y="131.6">A0</text>
<text x="230.8" y="132">A0</text>
<text x="204.1" y="133.5">D0</text>
<text x="204.1" y="135.3">GND</text>
<text x="204.1" y="137.2">VCC</text>
<text x="230.8" y="133.9">D0</text>
<text x="230.8" y="135.7">GND</text>
<text x="230.8" y="137.6">VCC</text>
<text x="207.7" y="154.6">GND</text>
<text x="207.7" y="156.4">DAT</text>
<text x="207.7" y="158.3">VCC</text>
</g>
<g font-size=".7" fill="#000080">
<text x="19.7" y="31.8" transform="rotate(-180 19.7 31.8)">+DC</text>
<text x="19.7" y="35.5" transform="rotate(-180 19.7 35.5)">-DC</text>
<text x="21.9" y="31.8" transform="rotate(-180 21.9 31.8)">1</text>
<text x="21.9" y="35.5" transform="rotate(-180 21.9 35.5)">2</text>
<text x="21.9" y="33.6" transform="rotate(-180 21.9 33.6)">3</text>
</g>
</svg>
